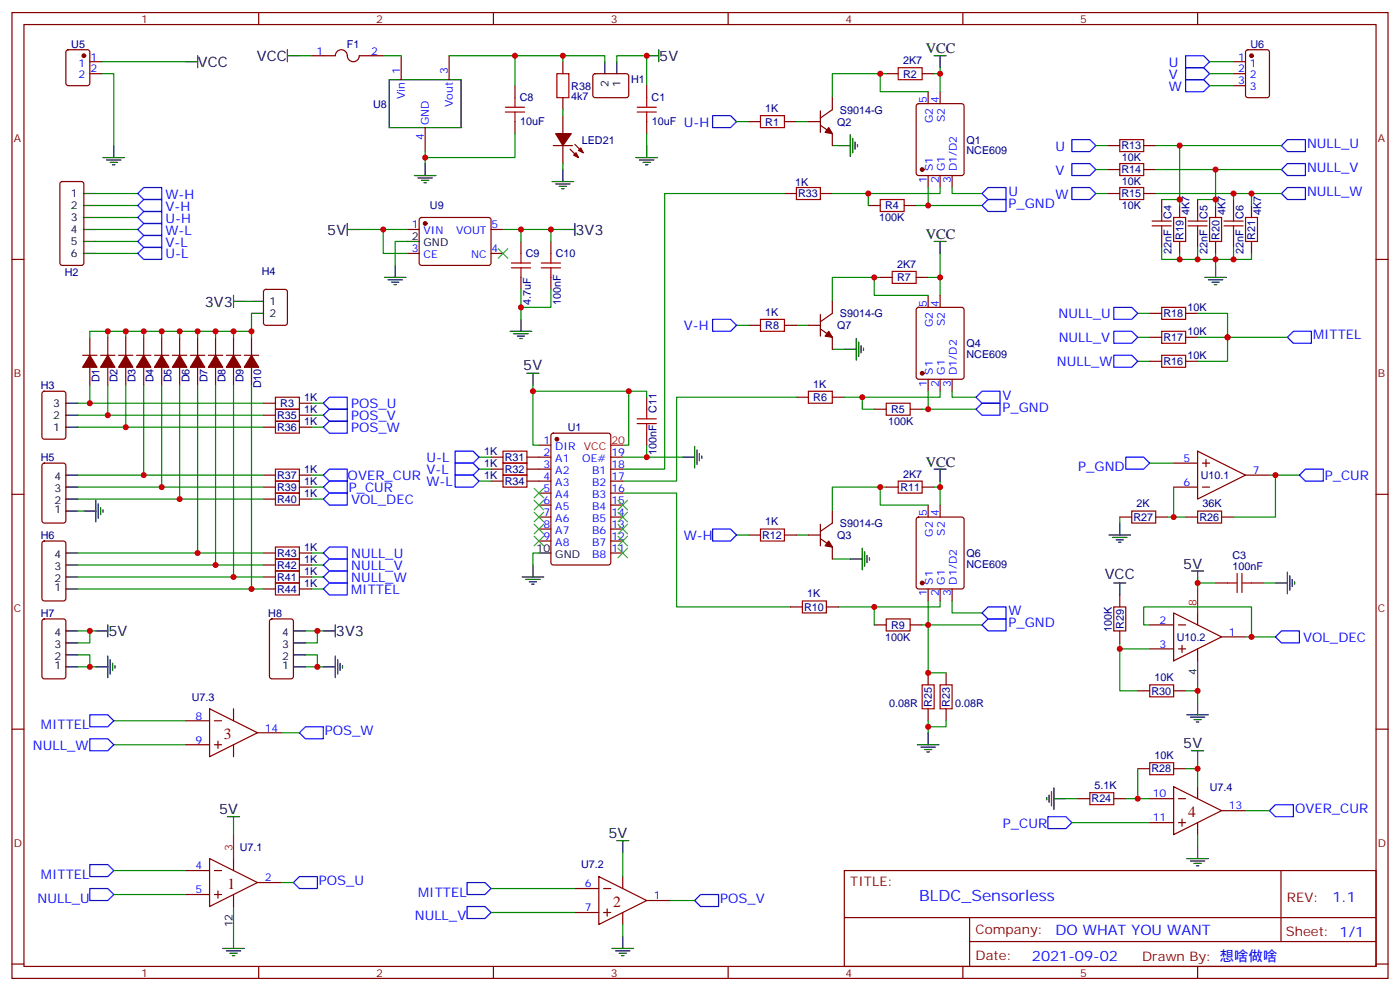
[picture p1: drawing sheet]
<svg xmlns="http://www.w3.org/2000/svg" width="412mm" height="292mm" viewBox="0 0 412 292" stroke-linecap="round" stroke-linejoin="round" font-family="sans-serif">
<g fill="none" stroke="#870000" stroke-width=".35">
<path d="M3.5 3.7h405.4v284.3h-405.4zM7.1 7.2h398.2v277.3h-398.2zM19.6 14.8l.5-.2h5.7l.6 .5 .1 9.4-.5 .7h-5.9l-.6-.4-.1-9.5zM26.5 18.2h3.5M76.2 3.7v3.5M91.7 16.4h7.1a1.82 1.82 0 0 1 2-1.7 1.82 1.82 0 0 1 1.6 2.2 1.76 1.76 0 0 0 1.9 1.3 1.76 1.76 0 0 0 1.5-1.8h7.1M118.2 16.4v7.1M132.3 16.4v7.1M145.3 3.7v3.5M165.8 18.2v3.5M214.5 3.7v3.5M283.6 3.7v3.5"/>
<path d="M352.8 3.7v3.5M363.4 18.2h3.5M367.1 14.8l.5-.2h5.6l.7 .5v12.9l-.4 .7-5.9 .1-.7-.5v-13zM26.5 21.7h3.5M125.2 37.6v7M151.7 25.2v3.6M151.7 35.8v3.5M165.8 28.8v3.5M165.8 34v5.3M174.9 21.9l.4-.2 9.5 .1 .4 .6-.1 5.9-.6 .5-9.4-.1-.5-.7v-5.6zM190.5 25.2v3.6M190.5 35.8v3.5"/>
<path d="M220.5 35.8h3.5M231.1 35.8h3.5M238.1 35.8h3.6M241.7 32.6v6.4M241.7 36.9l3.5 2.4v3.6M245.2 28.8v3.5l-3.5 2.4M261.1 21.7h3.5M270.1 30.7l.5-.2h12.7l.6 .4 .1 20.1-.5 .6-12.9 .1-.7-.5v-20zM271.6 21.7h3.6M273.4 27v3.5M276.9 27v3.5M363.4 21.7h3.5"/>
<path d="M363.4 25.2h3.5M17.9 53.7l.4-.3h5.7l.6 .5 .1 23.5-.5 .7h-5.9l-.6-.4-.1-23.5zM163 42.9h5.6M165.8 42.9v5.3M167.9 43.9l2.5 2.5M169.3 42.5l2.5 2.5M231.1 57h3.5M241.7 57h3.5M273.4 51.7v3.5M276.9 51.7v3.5M280.5 51.7v3.5M326.3 42.9h3.5"/>
<path d="M326.3 49.9h3.5M326.3 57h3.5M336.9 42.9h3.5M336.9 49.9h3.5M336.9 57h3.5M342.2 58.7v3.6M352.8 58.7v3.6M363.4 58.7v3.6M3.5 76.4h3.6M119.9 67.6h3.6M119.9 74.6h3.6M123.7 64.2l.5-.2 20 .1 .4 .6v13l-.7 .4h-20l-.4-.7v-12.7z"/>
<path d="M144.6 67.6h3.6M144.6 74.6h3.6M153.5 71.1v3.5M162.3 71.1v3.5M255.8 60.5h3.5M266.3 60.5h3.6M342.2 69.3v3.5M347.5 60.5v3.5M347.5 71.1v3.5M352.8 69.3v3.5M358.1 60.5v3.5M358.1 71.1v3.5"/>
<path d="M363.4 69.3v3.5M368.7 60.5v3.5M368.7 71.1v3.5M405.3 76.4h3.6M26.5 99.3v5.3M31.7 99.3v5.3M37 99.3v5.3M42.3 99.3v5.3M47.6 99.3v5.3M52.9 99.3v5.3M58.2 99.3v5.3M63.5 99.3v5.3"/>
<path d="M68.8 99.3v5.3M74.1 99.3v5.3M77.8 85.4l.5-.2h5.7l.6 .4 .1 9.5-.5 .6-5.9 .1-.6-.5-.1-9.4zM153.5 81.7v3.5M162.3 81.7v3.5M220.5 95.8h3.5M231.1 95.8h3.5M238.1 95.8h3.6M241.7 92.6v6.4M241.7 96.8l3.5 2.5v3.5M245.2 88.7v3.6l-3.5 2.4M259.3 81.7h3.5"/>
<path d="M269.9 81.7h3.5M270.1 90.7l.5-.2h12.7l.6 .4 .1 20-.5 .7-12.9 .1-.7-.5v-20zM273.4 87v3.5M276.9 87v3.5M338.7 99.3h3.5M338.7 92.3h3.5M349.2 99.3h3.6M349.2 92.3h3.6M12.6 115.4l.5-.2h5.6l.6 .4 .1 13-.5 .6-5.8 .1-.7-.5-.1-12.9zM24.3 104.6h4.3M26.5 108.1v5.3M29.6 104.6h4.3"/>
<path d="M31.7 108.1v5.3M34.9 104.6h4.3M37 108.1v5.3M40.2 104.6h4.2M42.3 108.1v5.3M45.5 104.6h4.2M47.6 108.1v5.3M50.8 104.6h4.2M52.9 108.1v5.3M56.1 104.6h4.2M58.2 108.1v5.3M61.4 104.6h4.2"/>
<path d="M63.5 108.1v5.3M66.7 104.6h4.2M68.8 108.1v5.3M72 104.6h4.2M74.1 108.1v5.3M77.6 118.7h3.5M88.2 118.7h3.5M190.5 116.9v3.6M234.6 116.9h3.5M245.2 116.9h3.5M273.4 111.7v3.5M276.9 111.7v3.5"/>
<path d="M280.5 111.7v3.5M338.7 106.4h3.5M349.2 106.4h3.6M12.6 136.6l.5-.3h5.6l.6 .5 .1 16.5-.5 .6-5.8 .1-.7-.5-.1-16.4zM77.6 139.9h3.5M77.6 122.2h3.5M77.6 125.8h3.5M88.2 139.9h3.5M88.2 122.2h3.5M88.2 125.8h3.5M144.6 134.6h3.6M144.6 138.1h3.6"/>
<path d="M155.2 134.6h7.1M155.2 138.1h7.1M158.7 131.1h3.6M162.5 127.7l.5-.2h16.2l.7 .5v37.6l-.4 .7h-16.5l-.7-.4v-37.7zM179.9 134.6h3.5M179.9 138.1h3.5M190.5 127.5v3.6M257.5 120.5h3.6M268.1 120.5h3.5M345.7 136.3h7.1M352.8 132.8l14.1 7.1-14.1 7zM354.2 136.3h2.1"/>
<path d="M355.2 135.3v2.1M366.9 139.9h7M3.5 145.5h3.6M12.6 159.5l.5-.2h5.6l.6 .4 .1 16.5-.5 .7h-5.8l-.7-.4-.1-16.5zM77.6 143.4h3.5M77.6 146.9h3.5M88.2 143.4h3.5M88.2 146.9h3.5M144.6 141.6h3.6M155.2 141.6h7.1M158.7 152.2h3.6M158.7 145.2h3.6"/>
<path d="M158.7 148.7h3.6M158.7 155.8h3.6M158.7 159.3h3.6M179.9 152.2h3.5M179.9 141.6h3.5M179.9 145.2h3.5M179.9 148.7h3.5M179.9 155.8h3.5M179.9 159.3h3.5M220.5 157.5h3.5M231.1 157.5h3.5M238.1 157.5h3.6"/>
<path d="M241.7 154.3v6.4M241.7 158.6l3.5 2.4v3.6M245.2 150.5v3.5l-3.5 2.5M261.1 143.4h3.5M270.1 152.4l.5-.2h12.7l.6 .5 .1 20-.5 .6-12.9 .1-.7-.5v-20zM271.6 143.4h3.6M273.4 148.7v3.5M276.9 148.7v3.5M329.8 152.2h3.6M340.4 152.2h3.6M345.7 143.4h7.1M349.2 152.2h3.6"/>
<path d="M354.2 143.4h2.1M359.8 152.2h3.6M405.3 145.5h3.6M77.6 169.9h3.5M77.6 166.3h3.5M77.6 162.8h3.5M77.6 173.4h3.5M88.2 169.9h3.5M88.2 166.3h3.5M88.2 162.8h3.5M88.2 173.4h3.5M179.9 162.8h3.5"/>
<path d="M232.8 178.7h3.6M243.4 178.7h3.5M273.4 173.4v3.5M276.9 173.4v3.5M280.5 173.4v3.5M329.8 175.2v3.5M358.1 171.6h3.5M368.7 171.6h3.5M12.6 182.4l.5-.2h5.6l.6 .4 .1 16.5-.5 .7h-5.8l-.7-.4-.1-16.5zM79.6 182.4l.5-.2h5.6l.7 .4v16.5l-.4 .7h-5.9l-.7-.4v-16.5zM257.5 184h3.6M268.1 184h3.5"/>
<path d="M273.4 198.1v3.5M278.7 198.1v3.5M329.8 185.7v3.6M338.7 184h7M338.7 191h7M345.7 180.4l14.1 7.1-14.1 7.1zM347.1 184h2.1M347.1 191h2.1M348.2 190v2.1M352.8 180.4v3.6M352.8 191v3.6M359.8 187.5h7.1"/>
<path d="M3.5 214.7h3.6M54.7 212.2h7M54.7 219.3h7M61.7 208.7l14.1 7-14.1 7.1zM63.1 212.2h2.2M63.1 219.3h2.2M64.2 218.2v2.1M68.8 208.7v3.5M68.8 219.3v3.5M75.8 215.7h7.1M273.4 208.7v3.5M278.7 208.7v3.5"/>
<path d="M335.1 203.4h3.6M345.7 203.4h3.5M405.3 214.7h3.6M317.5 235.1h3.5M328.1 235.1h3.5M335.1 226.3h3.6M338.7 235.1h7M345.7 231.6l14.1 7.1-14.1 7zM345.7 226.3h3.5M347.1 235.1h2.1M352.8 231.6v3.5M359.8 238.7h7.1"/>
<path d="M54.7 256.3h7M61.7 252.8l14.1 7-14.1 7.1zM63.1 256.3h2.2M68.8 252.8v3.5M75.8 259.8h7.1M176.4 258.1l14.1 7-14.1 7.1zM183.4 258.1v3.5M248.7 256.3h156.6v28.2h-156.6zM338.7 242.2h7M347.1 242.2h2.1M348.2 241.1v2.1M352.8 242.2v3.5"/>
<path d="M377.3 256.3v20.9M54.7 263.3h7M63.1 263.3h2.2M64.2 262.3v2.1M68.8 263.3v3.6M169.3 261.6h7.1M169.3 268.6h7.1M177.8 261.6h2.1M177.8 268.6h2.1M178.9 267.6v2.1M183.4 268.6v3.6M190.5 265.1h7.1"/>
<path d="M248.7 270.1h156.5M285.6 277.2h119.6M285.6 270.1v14.2M3.5 283.8h3.6M76.2 284.5v3.5M145.3 284.5v3.5M214.5 284.5v3.5M283.6 284.5v3.5M352.8 284.5v3.5M405.3 283.8h3.6"/>
</g>
<g fill="#870000" stroke="#870000" stroke-width=".35">
<path d="M244.1 97.5l1.1 1.8-2.1-.3z"/>
<path d="M244.1 37.6l1.1 1.7-2.1-.3z"/>
<path d="M244.1 159.3l1.1 1.7-2.1-.3z"/>
<path d="M26.5 104.6l2.1 3.5h-4.3z"/>
<path d="M31.7 104.6l2.2 3.5h-4.3z"/>
<path d="M37 104.6l2.2 3.5h-4.3z"/>
<path d="M42.3 104.6l2.1 3.5h-4.2z"/>
<path d="M169 45.7l.7-.7 .7 1.4z"/>
<path d="M170.4 44.3l.7-.7 .7 1.4z"/>
<path d="M163.7 39.3h4.6l-2.5 3.6z"/>
<path d="M47.6 104.6l2.1 3.5h-4.2z"/>
<path d="M52.9 104.6l2.1 3.5h-4.2z"/>
<path d="M58.2 104.6l2.1 3.5h-4.2z"/>
<path d="M63.5 104.6l2.1 3.5h-4.2z"/>
<path d="M68.8 104.6l2.1 3.5h-4.2z"/>
<path d="M74.1 104.6l2.1 3.5h-4.2z"/>
<circle cx="271.6" cy="49.9" r=".53"/>
<circle cx="24.7" cy="16.4" r=".53"/>
<circle cx="368.7" cy="16.4" r=".53"/>
<circle cx="271.6" cy="109.9" r=".53"/>
<circle cx="271.6" cy="171.6" r=".53"/>
<circle cx="125.2" cy="65.8" r=".53"/>
<circle cx="164" cy="129.3" r=".53"/>
</g>
<g fill="none" stroke="#a10000" stroke-width=".35">
<path d="M264.6 19.9h7v3.6h-7zM148.9 31.6h5.6M148.9 33h5.6M151.7 28.8v2.8M151.7 33v2.8M164 21.7h3.6v7.1h-3.6zM187.7 31.6h5.6M187.7 33h5.6M190.5 28.8v2.8M190.5 33v2.8M224 34h7.1v3.6h-7.1zM234.6 55.2h7.1v3.5h-7.1z"/>
<path d="M259.3 58.7h7v3.6h-7zM329.8 41.1h7.1v3.5h-7.1zM329.8 48.2h7.1v3.5h-7.1zM329.8 55.2h7.1v3.5h-7.1zM150.6 77.4h5.7M150.6 78.8h5.7M153.5 74.6v2.8M153.5 78.8v2.9M159.5 77.4h5.6M159.5 78.8h5.6M162.3 74.6v2.8M162.3 78.8v2.9"/>
<path d="M262.8 79.9h7.1v3.5h-7.1zM339.4 65.1h5.6M339.4 66.5h5.6M342.2 62.3v2.8M342.2 66.5v2.8M345.7 64h3.5v7.1h-3.5zM350 65.1h5.6M350 66.5h5.6M352.8 62.3v2.8M352.8 66.5v2.8M356.3 64h3.5v7.1h-3.5zM360.5 65.1h5.7"/>
<path d="M360.5 66.5h5.7M363.4 62.3v2.8M363.4 66.5v2.8M366.9 64h3.5v7.1h-3.5zM224 94h7.1v3.5h-7.1zM342.2 97.5h7v3.6h-7zM342.2 90.5h7v3.5h-7zM81.1 116.9h7.1v3.6h-7.1zM238.1 115.2h7.1v3.5h-7.1zM261.1 118.7h7v3.5h-7zM342.2 104.6h7v3.5h-7zM81.1 120.5h7.1v3.5h-7.1z"/>
<path d="M81.1 124h7.1v3.5h-7.1zM81.1 138.1h7.1v3.5h-7.1zM148.2 132.8h7v3.5h-7zM148.2 136.3h7v3.6h-7zM148.2 139.9h7v3.5h-7zM187.7 123.3h5.6M187.7 124.7h5.6M190.5 120.5v2.8M190.5 124.7v2.8M81.1 141.6h7.1v3.6h-7.1zM81.1 145.2h7.1v3.5h-7.1zM224 155.8h7.1v3.5h-7.1z"/>
<path d="M264.6 141.6h7v3.6h-7zM333.4 150.5h7v3.5h-7zM352.8 150.5h7v3.5h-7zM81.1 168.1h7.1v3.5h-7.1zM81.1 164.6h7.1v3.5h-7.1zM81.1 161h7.1v3.6h-7.1zM81.1 171.6h7.1v3.6h-7.1zM236.4 176.9h7v3.5h-7zM328.1 178.7h3.5v7h-3.5zM361.6 171.6h2.8M364.4 168.8v5.6M365.8 168.8v5.6"/>
<path d="M365.8 171.6h2.9M261.1 182.2h7v3.5h-7zM271.6 201.6h3.6v7.1h-3.6zM276.9 201.6h3.6v7.1h-3.6zM338.7 201.6h7v3.5h-7zM321 233.4h7.1v3.5h-7.1zM338.7 224.5h7v3.6h-7z"/>
</g>
<g fill="none" stroke="#000" stroke-width=".35">
<path d="M54.7 18.2h3.5M58.2 16.4v3.5M84.7 16.4h3.5M84.7 14.6v3.6M178.2 18.2v3.5M181.7 18.2v3.5M190.5 16.4h3.5M194 14.6v3.6M275.2 16.4h3.5M276.9 16.4v3.5M114.7 23.5h21.1v14.1h-21.1zM250.5 39.7v6.3"/>
<path d="M24.7 57h3.5M30.3 46.4h6.4M31.4 47.1h4.2M32.5 47.8h2.1M33.2 48.5h.7M33.5 42.9v3.5M122.1 51.7h6.3M123.1 52.4h4.3M124.2 53.1h2.1M124.9 53.8h.7M125.2 48.2v3.5M162.6 53.4h6.4"/>
<path d="M163.7 54.2h4.2M164.7 54.9h2.2M165.5 55.6h.7M165.8 49.9v3.5M187.3 46.4h6.4M188.4 47.1h4.2M189.4 47.8h2.2M190.1 48.5h.8M190.5 42.9v3.5M246.9 42.9h3.6M251.2 40.7v4.3M251.9 41.8v2.1"/>
<path d="M252.6 42.5v.7M24.7 71.1h3.5M24.7 67.6h3.5M24.7 60.5h3.5M24.7 64h3.5M24.7 74.6h3.5M102.3 67.6h3.5M102.3 65.8v3.5M116.4 78.1v3.6M119.9 71.1h3.6M165.8 67.6h3.5M169.3 65.8v3.5"/>
<path d="M275.2 71.1h3.5M276.9 71.1v3.5M358.1 78.1v3.6M68.8 87v3.5M68.8 88.7h3.5M74.1 88.7h3.5M74.1 92.3h3.5M113.2 81.7h6.4M114.3 82.4h4.2M115.4 83.1h2.1M116.1 83.8h.7M150.3 97.5h6.3"/>
<path d="M151.3 98.2h4.3M152.4 99h2.1M153.1 99.7h.7M153.5 94v3.5M252.2 99.7v6.3M354.9 81.7h6.3M356 82.4h4.2M357 83.1h2.1M357.7 83.8h.7M19.4 118.7h3.5M155.2 109.9h3.5M157 109.9v3.5"/>
<path d="M248.7 102.8h3.5M252.9 100.7v4.3M253.6 101.8v2.1M254.4 102.5v.7M19.4 125.8h3.5M19.4 122.2h3.5M19.4 139.9h3.5M201.1 134.6h3.5M204.6 131.4v6.4M205.3 132.5v4.2M206 133.5v2.1M206.7 134.2v.7"/>
<path d="M275.2 138.1h3.5M276.9 138.1v3.5M19.4 150.5h3.5M19.4 146.9h3.5M19.4 143.4h3.5M24.7 150.5h3.5M28.2 147.3v6.3M28.9 148.3v4.3M29.6 149.4v2.1M30.3 150.1v.7M326.7 157.5h6.3M327.7 158.2h4.3"/>
<path d="M328.8 158.9h2.1M329.5 159.6h.7M329.8 154v3.5M19.4 173.4h3.5M19.4 169.9h3.5M19.4 166.3h3.5M19.4 162.8h3.5M153.8 169.9h6.4M154.9 170.6h4.2M155.9 171.3h2.1M156.6 172h.7M157 166.3v3.6"/>
<path d="M158.7 162.8h3.6M250.5 164.6h3.5M254 161.4v6.3M254.7 162.5v4.2M255.4 163.5v2.1M256.1 164.2v.7M328.1 171.6h3.5M329.8 171.6v3.6M351 168.1h3.5M352.8 168.1v3.5M375.7 171.6h3.5M379.2 168.5v6.3"/>
<path d="M379.9 169.5v4.2M380.6 170.6v2.1M381.4 171.3v.7M19.4 196.3h3.5M19.4 192.8h3.5M19.4 189.3h3.5M19.4 185.7h3.5M28.2 196.3h3.5M28.2 185.7h3.5M31.7 184v3.5M31.7 193.1v6.4M32.5 194.2v4.2"/>
<path d="M33.2 195.3v2.1M33.9 196v.7M86.4 196.3h3.6M86.4 192.8h3.6M86.4 189.3h3.6M86.4 185.7h3.6M95.2 196.3h3.6M95.2 185.7h3.6M98.8 184v3.5M98.8 193.1v6.4M99.5 194.2v4.2M100.2 195.3v2.1"/>
<path d="M100.9 196v.7M352.8 194.6v7M270.2 219.3h6.4M271.3 220h4.2M273.4 215.7v3.6M349.6 210.4h6.4M350.7 211.1h4.2M351.7 211.8h2.1M352.4 212.5h.7M352.8 206.9v3.5M272.3 220.7h2.2M273 221.4h.8"/>
<path d="M308.3 234.8v.7M309 234.1v2.1M309.7 233v4.2M310.4 235.1h3.6M310.4 232v6.3M351 221h3.5M352.8 221v3.5M67 240.4h3.6M68.8 240.4v3.5M181.7 247.5h3.5M183.4 247.5v3.5M349.6 252.8h6.4"/>
<path d="M350.7 253.5h4.2M351.7 254.2h2.1M352.4 254.9h.7M352.8 249.2v3.6M65.6 279.2h6.4M66.7 279.9h4.2M68.8 266.9v7M68.8 275.7v3.5M180.3 279.2h6.3M181.3 279.9h4.3M183.4 275.7v3.5M67.7 280.6h2.1"/>
<path d="M68.4 281.3h.7M182.4 280.6h2.1M183.1 281.3h.7"/>
</g>
<g fill="none" stroke="#008700" stroke-width=".35">
<path d="M30 18.2h24.7M88.2 16.4h3.5M112.9 16.4h5.3M132.3 16.4h45.9v1.8M151.7 16.4v8.8M165.8 16.4v1.8M181.7 18.2v-1.8h8.8v8.8M276.9 19.9v7.1M356.3 18.2h7.1M30 21.7h3.5v21.2M151.7 39.3v7.1h-26.5M165.8 32.3v1.7"/>
<path d="M190.5 39.3v3.6M217 35.8h3.5M234.6 35.8h3.5M259.3 21.7v5.3h14.1M261.1 21.7h-15.9v7.1M275.2 21.7h1.7M356.3 21.7h7.1M356.3 25.2h7.1M28.2 57h12.4M125.2 44.6v3.6M165.8 48.2v1.7M231.1 57h-35.3v81.1h-12.4"/>
<path d="M245.2 42.9h1.7M245.2 57h10.6M273.4 55.2v5.3h15.9M276.9 55.2v1.8h-21.1v3.5M280.5 55.2v1.8h8.8M322.8 42.9h3.5M322.8 49.9h3.5M322.8 57h3.5M340.4 42.9h37.1M340.4 49.9h37.1M340.4 57h37.1M342.2 58.7h5.3"/>
<path d="M347.5 42.9v17.6M352.8 58.7h5.3M358.1 49.9v10.6M363.4 57v1.7M368.7 57v3.5M28.2 74.6h12.4M28.2 71.1h12.4M28.2 67.6h12.4M28.2 64h12.4M28.2 60.5h12.4M105.8 67.6h14.1M112.9 67.6v7h7"/>
<path d="M119.9 71.1h-3.5v7M148.2 67.6h17.6M153.5 67.6v3.5M162.3 67.6v3.5M269.9 60.5h3.5M276.9 74.6v12.4M342.2 72.8v3.6h5.3M347.5 74.6v1.8h10.6v1.7M352.8 72.8v3.6M358.1 74.6v1.8h10.6v-1.8M363.4 72.8v3.6M26.5 99.3v-1.8h5.2v1.8"/>
<path d="M31.7 97.5h5.3v1.8M37 97.5h5.3v1.8M42.3 97.5h5.3v1.8M47.6 97.5h5.3v1.8M52.9 97.5h21.2v1.8M58.2 97.5v1.8M63.5 97.5v1.8M68.8 97.5v1.8M72.3 88.7h1.8M74.1 92.3v5.2M153.5 85.2v8.8M162.3 85.2v5.3h-8.8"/>
<path d="M217 95.8h3.5M234.6 95.8h3.5M257.5 81.7v5.3h15.9M259.3 81.7h-14.1v7M273.4 81.7h3.5M335.1 99.3h3.6M335.1 92.3h3.6M352.8 92.3h8.8v14.1h-8.8M352.8 99.3h26.4M22.9 118.7h54.7M26.5 113.4v5.3M31.7 113.4v8.8"/>
<path d="M37 113.4v12.4M42.3 113.4v26.5M47.6 113.4v30M52.9 113.4v33.5M58.2 113.4v49.4M63.5 113.4v52.9M68.8 113.4v56.5M74.1 113.4v60M91.7 118.7h3.5M157 113.4v17.7h1.7M157 115.2h28.2v15.9h-1.8M185.2 115.2h5.3v1.7"/>
<path d="M234.6 116.9h-35.3v24.7h-15.9M245.2 102.8h3.5M254 116.9v3.6h3.5M273.4 115.2v5.3h14.1M276.9 115.2v1.7h-28.2M280.5 115.2v1.7h7M335.1 106.4h3.6M22.9 139.9h54.7M22.9 122.2h54.7M22.9 125.8h54.7M91.7 139.9h3.5M91.7 122.2h3.5"/>
<path d="M91.7 125.8h3.5M141.1 134.6h3.5M141.1 138.1h3.5M190.5 131.1v3.5h-7.1M190.5 134.6h10.6M271.6 120.5h1.8M338.7 136.3h7M373.9 139.9h1.8v12.3h-12.3M375.7 139.9h7.1M22.9 143.4h54.7M22.9 146.9h54.7M22.9 150.5h1.8"/>
<path d="M91.7 143.4h3.5M91.7 146.9h3.5M141.1 141.6h3.5M183.4 145.2h15.9v33.5h33.5M217 157.5h3.5M234.6 157.5h3.5M259.3 143.4v5.3h14.1M261.1 143.4h-15.9v7.1M275.2 143.4h1.7M276.9 141.6v7.1M329.8 152.2v1.8M344 152.2h1.7"/>
<path d="M345.7 143.4v8.8h3.5M22.9 169.9h54.7M22.9 166.3h54.7M22.9 162.8h54.7M22.9 173.4h54.7M91.7 169.9h3.5M91.7 166.3h3.5M91.7 162.8h3.5M91.7 173.4h3.5M158.7 162.8h-1.7v3.5M245.2 164.6h5.3M246.9 178.7h10.6v5.3"/>
<path d="M273.4 176.9v21.2h5.3M276.9 176.9v1.8h-19.4M280.5 176.9v3.5h8.8M352.8 169.9v3.5M352.8 171.6h5.3M372.2 171.6h3.5M22.9 192.8h3.6v3.5M22.9 185.7h5.3M22.9 196.3h5.3M26.5 185.7v3.6h-3.6M90 192.8h3.5v3.5M90 185.7h5.2"/>
<path d="M90 196.3h5.2M93.5 185.7v3.6h-3.5M271.6 184h17.7M329.8 191v12.4h5.3M329.8 189.3v1.7h8.9M338.7 184h-1.8v-5.3h31.8v8.8h-1.8M368.7 187.5h7M33.5 212.2h21.2M33.5 219.3h21.2M82.9 215.7h5.3M273.4 212.2v3.5M278.7 212.2v1.8h-5.3"/>
<path d="M349.2 203.4h3.6M352.8 201.6v5.3M314 235.1h3.5M331.6 235.1h3.5M335.1 226.3v8.8h3.6M349.2 226.3h3.6M352.8 224.5v7.1M366.9 238.7h7M33.5 256.3h21.2M68.8 243.9v1.8M82.9 259.8h3.5M183.4 251v7.1"/>
<path d="M315.7 242.2h23M352.8 245.7v3.5M33.5 263.3h21.2M68.8 273.9v1.8M144.6 268.6h24.7M144.6 261.6h24.7M183.4 272.2v3.5M197.6 265.1h7"/>
</g>
<g fill="none" stroke="#00f" stroke-width=".35">
<path d="M349.2 19.9h5.3l1.8 1.8-1.8 1.8h-5.3zM349.2 16.4h5.3l1.8 1.8-1.8 1.7h-5.3zM209.9 34h5.3l1.8 1.8-1.8 1.8h-5.3zM349.2 23.5h5.3l1.8 1.7-1.8 1.8h-5.3zM40.6 57l1.7-1.8h5.3v3.5h-5.3zM289.3 57l1.7-1.8h5.3v3.5h-5.3zM291 58.7h5.3v3.6h-5.3l-1.7-1.8zM315.7 41.1h5.3l1.8 1.8-1.8 1.7h-5.3zM315.7 48.2h5.3l1.8 1.7-1.8 1.8h-5.3zM315.7 55.2h5.3l1.8 1.8-1.8 1.7h-5.3zM377.5 42.9l1.7-1.8h5.3v3.5h-5.3zM377.5 49.9l1.7-1.7h5.3v3.5h-5.3z"/>
<path d="M377.5 57l1.7-1.8h5.3v3.5h-5.3zM40.6 64l1.7-1.7h5.3v3.5h-5.3zM40.6 60.5l1.7-1.8h5.3v3.6h-5.3zM40.6 67.6l1.7-1.8h5.3v3.5h-5.3zM40.6 74.6l1.7-1.8h5.3v3.6h-5.3zM42.3 69.3h5.3v3.5h-5.3l-1.7-1.7zM209.9 94h5.3l1.8 1.8-1.8 1.7h-5.3zM328.1 97.5h5.3l1.7 1.8-1.7 1.8h-5.3zM328.1 90.5h5.3l1.7 1.8-1.7 1.7h-5.3zM379.2 99.3l1.8-1.8h5.3v3.6h-5.3zM95.2 118.7l1.8-1.8h5.3v3.6h-5.3zM287.5 116.9l1.8-1.7h5.3v3.5h-5.3z"/>
<path d="M328.1 104.6h5.3l1.7 1.8-1.7 1.7h-5.3zM95.2 125.8l1.8-1.8h5.3v3.5h-5.3zM95.2 139.9l1.8-1.8h5.3v3.5h-5.3zM97 120.5h5.3v3.5h-5.3l-1.8-1.8zM134.1 136.3h5.2l1.8 1.8-1.8 1.8h-5.2zM134.1 132.8h5.2l1.8 1.8-1.8 1.7h-5.2zM134.1 139.9h5.2l1.8 1.7-1.8 1.8h-5.2zM287.5 120.5l1.8-1.8h5.3v3.5h-5.3zM331.6 134.6h5.3l1.8 1.7-1.8 1.8h-5.3zM382.8 139.9l1.7-1.8h5.3v3.5h-5.3zM95.2 143.4l1.8-1.8h5.3v3.6h-5.3zM95.2 146.9l1.8-1.7h5.3v3.5h-5.3z"/>
<path d="M209.9 155.8h5.3l1.8 1.7-1.8 1.8h-5.3zM95.2 166.3l1.8-1.7h5.3v3.5h-5.3zM95.2 162.8l1.8-1.8h5.3v3.6h-5.3zM95.2 173.4l1.8-1.8h5.3v3.6h-5.3zM97 168.1h5.3v3.5h-5.3l-1.8-1.7zM291 178.7h5.3v3.5h-5.3l-1.7-1.8zM289.3 184l1.7-1.8h5.3v3.5h-5.3zM375.7 187.5l1.8-1.8h5.3v3.6h-5.3zM26.5 210.4h5.2l1.8 1.8-1.8 1.8h-5.2zM26.5 217.5h5.2l1.8 1.8-1.8 1.7h-5.2zM88.2 215.7l1.8-1.7h5.2v3.5h-5.2zM373.9 238.7l1.8-1.8h5.3v3.5h-5.3z"/>
<path d="M26.5 254.5h5.2l1.8 1.8-1.8 1.8h-5.2zM86.4 259.8l1.8-1.7h5.3v3.5h-5.3zM137.6 259.8h5.3l1.7 1.8-1.7 1.7h-5.3zM308.7 240.4h5.3l1.7 1.8-1.7 1.7h-5.3zM26.5 261.6h5.2l1.8 1.7-1.8 1.8h-5.2zM137.6 266.9h5.3l1.7 1.7-1.7 1.8h-5.3zM206.4 263.3h5.3v3.6h-5.3l-1.8-1.8z"/>
</g>
<path d="M179.9 131.1h3.5M352.8 173.4v7M68.8 245.7v7.1" fill="none" stroke="#f00" stroke-width=".35"/>
<g fill="none" stroke="#3c3" stroke-width=".35">
<path d="M146.8 73.2l2.8 2.8M149.6 73.2l-2.8 2.8M157.3 143.8l2.9 2.8M157.3 147.3l2.9 2.8M157.3 150.8l2.9 2.8M157.3 154.3l2.9 2.9M157.3 157.9l2.9 2.8M160.2 143.8l-2.9 2.8M160.2 147.3l-2.9 2.8M160.2 150.8l-2.9 2.8M160.2 154.3l-2.9 2.9M160.2 157.9l-2.9 2.8"/>
<path d="M182 147.3l2.9 2.8M182 150.8l2.9 2.8M182 154.3l2.9 2.9M182 157.9l2.9 2.8M184.9 147.3l-2.9 2.8M184.9 150.8l-2.9 2.8M184.9 154.3l-2.9 2.9M184.9 157.9l-2.9 2.8M182 161.4l2.9 2.8M184.9 161.4l-2.9 2.8"/>
</g>
<g fill="#c00">
<circle cx="358.1" cy="76.4" r=".88"/>
<circle cx="361.6" cy="99.3" r=".88"/>
<circle cx="347.5" cy="42.9" r=".88"/>
<circle cx="358.1" cy="49.9" r=".88"/>
<circle cx="368.7" cy="57" r=".88"/>
<circle cx="375.7" cy="139.9" r=".88"/>
<circle cx="352.8" cy="226.3" r=".88"/>
<circle cx="335.1" cy="235.1" r=".88"/>
<circle cx="352.8" cy="203.4" r=".88"/>
<circle cx="368.7" cy="187.5" r=".88"/>
<circle cx="31.8" cy="97.5" r=".88"/>
<circle cx="37" cy="97.5" r=".88"/>
<circle cx="31.8" cy="122.2" r=".88"/>
<circle cx="37" cy="125.8" r=".88"/>
<circle cx="42.3" cy="139.9" r=".88"/>
<circle cx="352.8" cy="171.6" r=".88"/>
<circle cx="42.3" cy="97.5" r=".88"/>
<circle cx="112.9" cy="67.6" r=".88"/>
<circle cx="125.2" cy="46.4" r=".88"/>
<circle cx="153.5" cy="67.6" r=".88"/>
<circle cx="162.3" cy="67.6" r=".88"/>
<circle cx="153.5" cy="90.5" r=".88"/>
<circle cx="345.7" cy="152.2" r=".88"/>
<circle cx="47.6" cy="97.5" r=".88"/>
<circle cx="47.6" cy="143.4" r=".88"/>
<circle cx="52.9" cy="146.9" r=".88"/>
<circle cx="329.8" cy="191" r=".88"/>
<circle cx="26.5" cy="185.7" r=".88"/>
<circle cx="26.5" cy="196.3" r=".88"/>
<circle cx="93.5" cy="196.3" r=".88"/>
<circle cx="93.5" cy="185.7" r=".88"/>
<circle cx="26.5" cy="118.7" r=".88"/>
<circle cx="52.9" cy="97.5" r=".88"/>
<circle cx="68.8" cy="97.5" r=".88"/>
<circle cx="63.5" cy="97.5" r=".88"/>
<circle cx="58.2" cy="97.5" r=".88"/>
<circle cx="74.1" cy="97.5" r=".88"/>
<circle cx="74.1" cy="173.4" r=".88"/>
<circle cx="68.8" cy="169.9" r=".88"/>
<circle cx="63.5" cy="166.3" r=".88"/>
<circle cx="58.2" cy="162.8" r=".88"/>
<circle cx="276.9" cy="81.7" r=".88"/>
<circle cx="257.5" cy="81.7" r=".88"/>
<circle cx="276.9" cy="21.7" r=".88"/>
<circle cx="259.3" cy="21.7" r=".88"/>
<circle cx="273.4" cy="60.5" r=".88"/>
<circle cx="273.4" cy="120.5" r=".88"/>
<circle cx="276.9" cy="143.4" r=".88"/>
<circle cx="259.3" cy="143.4" r=".88"/>
<circle cx="273.4" cy="198.1" r=".88"/>
<circle cx="273.4" cy="214" r=".88"/>
<circle cx="273.4" cy="184" r=".88"/>
<circle cx="157" cy="115.2" r=".88"/>
<circle cx="254" cy="116.9" r=".88"/>
<circle cx="257.5" cy="178.7" r=".88"/>
<circle cx="255.8" cy="57" r=".88"/>
<circle cx="185.2" cy="115.2" r=".88"/>
<circle cx="190.5" cy="134.6" r=".88"/>
<circle cx="151.7" cy="16.4" r=".88"/>
<circle cx="165.8" cy="16.4" r=".88"/>
<circle cx="363.4" cy="57" r=".88"/>
<circle cx="358.1" cy="58.7" r=".88"/>
<circle cx="352.8" cy="76.4" r=".88"/>
<circle cx="363.4" cy="76.4" r=".88"/>
<circle cx="347.5" cy="76.4" r=".88"/>
<circle cx="347.5" cy="58.7" r=".88"/>
<circle cx="190.5" cy="16.4" r=".88"/>
</g>
<g font-size="4.6" fill="#800">
<text x="66" y="217.5">3</text>
<text x="350" y="240.4">4</text>
<text x="67" y="261.6">1</text>
<text x="180.6" y="266.9">2</text>
</g>
<text font-size="4.6" fill="#00f" x="270.8" y="265.3">BLDC_Sensorless</text>
<g font-size="4.2">
<text x="272.7" y="15.7">VCC</text>
<text x="58.3" y="19.6">VCC</text>
<text x="75.7" y="18.1">VCC</text>
<text x="194.2" y="18.1">5V</text>
<text x="96.4" y="69.2">5V</text>
<text x="169.5" y="69.2">3V3</text>
<text x="272.7" y="70.4">VCC</text>
<text x="60.3" y="90.4">3V3</text>
<text x="154.1" y="108.8">5V</text>
<text x="272.7" y="137.4">VCC</text>
<text x="348.5" y="167.4">5V</text>
<text x="325.4" y="170.5">VCC</text>
<text x="31.9" y="187.4">5V</text>
<text x="99" y="187.4">3V3</text>
<text x="348.5" y="220.3">5V</text>
<text x="64.6" y="239.7">5V</text>
<text x="179.2" y="246.8">5V</text>
</g>
<g font-size="4.2" fill="#00f">
<text x="392.5" y="265.6">1.1</text>
<text x="310.9" y="275.1">DO WHAT YOU WANT</text>
<text x="304" y="282.9">2021-09-02</text>
</g>
<g font-size="3.9" fill="#00f">
<text x="344.3" y="23.2">V</text>
<text x="344.3" y="19.7">U</text>
<text x="344.3" y="26.7">W</text>
<text x="201.5" y="37.3">U-H</text>
<text x="310.9" y="44.4">U</text>
<text x="385" y="43.5">NULL_U</text>
<text x="310.9" y="51.4">V</text>
<text x="385" y="50.6">NULL_V</text>
<text x="48.8" y="58.5">W-H</text>
<text x="297" y="57.7">U</text>
<text x="310.9" y="58.5">W</text>
<text x="385" y="57.6">NULL_W</text>
<text x="48.8" y="65.5">U-H</text>
<text x="48.8" y="62">V-H</text>
<text x="297" y="61.2">P_GND</text>
<text x="48.8" y="69">W-L</text>
<text x="48.8" y="72.6">V-L</text>
<text x="48.8" y="76.1">U-L</text>
<text x="311.8" y="93.8">NULL_U</text>
<text x="201.5" y="97.3">V-H</text>
<text x="311.9" y="100.8">NULL_V</text>
<text x="386.8" y="99.9">MITTEL</text>
<text x="311.3" y="107.9">NULL_W</text>
<text x="295.3" y="117.6">V</text>
<text x="103.5" y="120.2">POS_U</text>
<text x="103.5" y="123.7">POS_V</text>
<text x="295.3" y="121.2">P_GND</text>
<text x="103.5" y="127.3">POS_W</text>
<text x="125.6" y="136.1">U-L</text>
<text x="102.4" y="141.4">OVER_CUR</text>
<text x="125.6" y="139.6">V-L</text>
<text x="125.6" y="143.2">W-L</text>
<text x="317.6" y="138.6">P_GND</text>
<text x="390.2" y="141.4">P_CUR</text>
<text x="102.7" y="144.9">P_CUR</text>
<text x="103.5" y="148.4">VOL_DEC</text>
<text x="201.5" y="159">W-H</text>
<text x="103.5" y="167.8">NULL_V</text>
<text x="103.5" y="164.3">NULL_U</text>
<text x="103.5" y="171.3">NULL_W</text>
<text x="103.5" y="174.9">MITTEL</text>
<text x="297" y="181.1">W</text>
<text x="297" y="184.7">P_GND</text>
<text x="383.9" y="189">VOL_DEC</text>
<text x="12.1" y="214.6">MITTEL</text>
<text x="9.7" y="220.7">NULL_W</text>
<text x="95.7" y="216.4">POS_W</text>
<text x="381.5" y="239.3">OVER_CUR</text>
<text x="295.4" y="243.7">P_CUR</text>
<text x="12.1" y="258.7">MITTEL</text>
<text x="94" y="260.4">POS_U</text>
<text x="123.2" y="264">MITTEL</text>
<text x="11.1" y="265.7">NULL_U</text>
<text x="212.1" y="265.7">POS_V</text>
<text x="122.2" y="271">NULL_V</text>
</g>
<g font-size="3.9" fill="#800">
<text x="250.5" y="260.9">TITLE:</text>
<text x="379.1" y="265.6">REV:</text>
<text x="287.4" y="275.1">Company:</text>
<text x="378.7" y="275.7">Sheet: 1/1</text>
<text x="287.4" y="282.8">Date:</text>
<text x="336.4" y="282.8">Drawn By: 想啥做啥</text>
</g>
<g font-size="3.2" fill="#800">
<text x="41.6" y="6.7">1</text>
<text x="110.8" y="6.7">2</text>
<text x="179.9" y="6.7">3</text>
<text x="249.1" y="6.7">4</text>
<text x="318.2" y="6.7">5</text>
<text x="4.1" y="41.8">A</text>
<text x="405.9" y="41.8">A</text>
<text x="4.1" y="110.9">B</text>
<text x="405.9" y="110.9">B</text>
<text x="4.1" y="180.1">C</text>
<text x="405.9" y="180.1">C</text>
<text x="4.1" y="249.2">D</text>
<text x="405.9" y="249.2">D</text>
<text x="41.6" y="287.5">1</text>
<text x="110.8" y="287.5">2</text>
<text x="179.9" y="287.5">3</text>
<text x="249.1" y="287.5">4</text>
<text x="318.2" y="287.5">5</text>
</g>
<g font-size="3.2" fill="#000080">
<text x="21" y="14.2">U5</text>
<text x="102.2" y="14">F1</text>
<text x="368.3" y="14">U6</text>
<text x="266" y="18.9">2K7</text>
<text x="266" y="22.8">R2</text>
<text x="153.1" y="29.9">C8</text>
<text x="168.3" y="29.6">4k7</text>
<text x="168.3" y="26.4">R38</text>
<text x="185.9" y="24.4">H1</text>
<text x="191.9" y="29.9">C1</text>
<text x="109.9" y="31.7">U8</text>
<text x="225.4" y="33">1K</text>
<text x="247.4" y="33.4">S9014-G</text>
<text x="153.2" y="36.9">10uF</text>
<text x="192" y="36.9">10uF</text>
<text x="225.4" y="36.9">R1</text>
<text x="246.6" y="37">Q2</text>
<text x="171.4" y="42.3">LED21</text>
<text x="284.7" y="45.4">NCE609</text>
<text x="284.7" y="42.3">Q1</text>
<text x="330.4" y="44">R13</text>
<text x="330.4" y="47.5">10K</text>
<text x="330.4" y="51">R14</text>
<text x="234.2" y="54.6">1K</text>
<text x="235.1" y="58.1">R33</text>
<text x="330.4" y="58.1">R15</text>
<text x="330.4" y="54.6">10K</text>
<text x="126.7" y="61.6">U9</text>
<text x="259" y="65.2">100K</text>
<text x="260.7" y="61.6">R4</text>
<text x="330.4" y="61.6">10K</text>
<text x="345.1" y="64.4" transform="rotate(-90 345.1 64.4)">C4</text>
<text x="350.4" y="63.4" transform="rotate(-90 350.4 63.4)">4K7</text>
<text x="355.7" y="64.4" transform="rotate(-90 355.7 64.4)">C5</text>
<text x="361" y="63.4" transform="rotate(-90 361 63.4)">4K7</text>
<text x="366.3" y="64.4" transform="rotate(-90 366.3 64.4)">C6</text>
<text x="371.5" y="63.4" transform="rotate(-90 371.5 63.4)">4K7</text>
<text x="348.6" y="70.6" transform="rotate(-90 348.6 70.6)">R19</text>
<text x="359.2" y="70.6" transform="rotate(-90 359.2 70.6)">R20</text>
<text x="369.8" y="70.6" transform="rotate(-90 369.8 70.6)">R21</text>
<text x="154.9" y="75.7">C9</text>
<text x="163.7" y="75.7">C10</text>
<text x="345.1" y="74.8" transform="rotate(-90 345.1 74.8)">22nF</text>
<text x="355.7" y="74.8" transform="rotate(-90 355.7 74.8)">22nF</text>
<text x="366.3" y="74.8" transform="rotate(-90 366.3 74.8)">22nF</text>
<text x="19.1" y="81.2">H2</text>
<text x="77.1" y="80.9">H4</text>
<text x="264.2" y="78.8">2K7</text>
<text x="264.2" y="82.8">R7</text>
<text x="156.4" y="89.9" transform="rotate(-90 156.4 89.9)">4.7uF</text>
<text x="165.2" y="89.9" transform="rotate(-90 165.2 89.9)">100nF</text>
<text x="225.4" y="93">1K</text>
<text x="247.4" y="93.4">S9014-G</text>
<text x="342.7" y="93.4">R18</text>
<text x="349.8" y="91.6">10K</text>
<text x="225.4" y="97">R8</text>
<text x="246.6" y="96.9">Q7</text>
<text x="342.7" y="100.4">R17</text>
<text x="349.8" y="98.7">10K</text>
<text x="284.7" y="105.4">NCE609</text>
<text x="284.7" y="102.2">Q4</text>
<text x="342.7" y="107.5">R16</text>
<text x="349.8" y="105.7">10K</text>
<text x="29.3" y="112.6" transform="rotate(-90 29.3 112.6)">D1</text>
<text x="34.6" y="112.6" transform="rotate(-90 34.6 112.6)">D2</text>
<text x="39.9" y="112.6" transform="rotate(-90 39.9 112.6)">D3</text>
<text x="45.2" y="112.6" transform="rotate(-90 45.2 112.6)">D4</text>
<text x="50.5" y="112.6" transform="rotate(-90 50.5 112.6)">D5</text>
<text x="55.8" y="112.6" transform="rotate(-90 55.8 112.6)">D6</text>
<text x="61.1" y="112.6" transform="rotate(-90 61.1 112.6)">D7</text>
<text x="66.4" y="112.6" transform="rotate(-90 66.4 112.6)">D8</text>
<text x="71.7" y="112.6" transform="rotate(-90 71.7 112.6)">D9</text>
<text x="12" y="114.5">H3</text>
<text x="77" y="114.3" transform="rotate(-90 77 114.3)">D10</text>
<text x="82.6" y="119.8">R3</text>
<text x="89.6" y="118.1">1K</text>
<text x="239.5" y="114.1">1K</text>
<text x="239.6" y="118.1">R6</text>
<text x="81.7" y="123.4">R35</text>
<text x="89.6" y="121.6">1K</text>
<text x="89.6" y="125.1">1K</text>
<text x="193.4" y="121.6" transform="rotate(-90 193.4 121.6)">C11</text>
<text x="261.6" y="125.1">100K</text>
<text x="262.5" y="121.6">R5</text>
<text x="81.7" y="126.9">R36</text>
<text x="167.2" y="126.9">U1</text>
<text x="12" y="135.7">H5</text>
<text x="142.6" y="133.9">1K</text>
<text x="142.6" y="137.5">1K</text>
<text x="148.7" y="135.7">R31</text>
<text x="193.4" y="134" transform="rotate(-90 193.4 134)">100nF</text>
<text x="81.7" y="141">R37</text>
<text x="89.6" y="139.3">1K</text>
<text x="89.6" y="142.8">1K</text>
<text x="142.6" y="141">1K</text>
<text x="148.7" y="139.2">R32</text>
<text x="148.7" y="142.8">R34</text>
<text x="266" y="140.6">2K7</text>
<text x="353.7" y="141">U10.1</text>
<text x="81.7" y="144.5">R39</text>
<text x="81.7" y="148.1">R40</text>
<text x="89.6" y="146.3">1K</text>
<text x="265.2" y="144.5">R11</text>
<text x="334.8" y="149.4">2K</text>
<text x="354.2" y="149.4">36K</text>
<text x="225.4" y="154.7">1K</text>
<text x="247.4" y="155.1">S9014-G</text>
<text x="333.9" y="153.3">R27</text>
<text x="353.3" y="153.3">R26</text>
<text x="12" y="158.6">H6</text>
<text x="224.5" y="158.6">R12</text>
<text x="246.6" y="158.7">Q3</text>
<text x="81.7" y="167.5">R42</text>
<text x="81.7" y="163.9">R43</text>
<text x="89.6" y="165.7">1K</text>
<text x="89.6" y="162.2">1K</text>
<text x="284.7" y="167.1">NCE609</text>
<text x="284.7" y="164">Q6</text>
<text x="363" y="167.7">100nF</text>
<text x="363" y="164.6">C3</text>
<text x="81.7" y="171">R41</text>
<text x="89.6" y="169.2">1K</text>
<text x="89.6" y="172.8">1K</text>
<text x="81.7" y="174.5">R44</text>
<text x="236.9" y="179.8">R10</text>
<text x="237.8" y="175.9">1K</text>
<text x="12" y="181.6">H7</text>
<text x="79" y="181.6">H8</text>
<text x="262.5" y="185.1">R9</text>
<text x="331" y="185.2" transform="rotate(-90 331 185.2)">R29</text>
<text x="260.7" y="188.6">100K</text>
<text x="327.5" y="186.1" transform="rotate(-90 327.5 186.1)">100K</text>
<text x="346.6" y="188.7">U10.2</text>
<text x="340.1" y="200.6">10K</text>
<text x="56.5" y="206.3">U7.3</text>
<text x="261.9" y="208">0.08R</text>
<text x="274.5" y="208.2" transform="rotate(-90 274.5 208.2)">R25</text>
<text x="279.8" y="208.2" transform="rotate(-90 279.8 208.2)">R23</text>
<text x="281.4" y="208">0.08R</text>
<text x="339.2" y="204.5">R30</text>
<text x="339.2" y="227.4">R28</text>
<text x="340.1" y="223.5">10K</text>
<text x="322.4" y="232.3">5.1K</text>
<text x="356.4" y="232.7">U7.4</text>
<text x="321.5" y="236.2">R24</text>
<text x="70.6" y="250.4">U7.1</text>
<text x="171.2" y="255.7">U7.2</text>
</g>
<g font-size="3.2" fill="#00f">
<text x="26.6" y="17.8">1</text>
<text x="93.2" y="16.1">1</text>
<text x="109.4" y="16.1">2</text>
<text x="364.7" y="17.8">1</text>
<text x="23.1" y="19.6">1</text>
<text x="23.1" y="23.1">2</text>
<text x="26.6" y="21.3">2</text>
<text x="117.8" y="21.7" transform="rotate(-90 117.8 21.7)">1</text>
<text x="131.9" y="21.7" transform="rotate(-90 131.9 21.7)">3</text>
<text x="364.7" y="21.3">2</text>
<text x="368.2" y="19.6">1</text>
<text x="368.2" y="23.1">2</text>
<text x="119.2" y="29.2" transform="rotate(-90 119.2 29.2)">Vin</text>
<text x="364.7" y="24.9">3</text>
<text x="368.2" y="26.6">3</text>
<text x="133.3" y="31.5" transform="rotate(-90 133.3 31.5)">Vout</text>
<text x="273" y="30.3" transform="rotate(-90 273 30.3)">5</text>
<text x="276.6" y="30.3" transform="rotate(-90 276.6 30.3)">4</text>
<text x="124.9" y="41.4" transform="rotate(-90 124.9 41.4)">4</text>
<text x="126.3" y="36.9" transform="rotate(-90 126.3 36.9)">GND</text>
<text x="274.8" y="36.3" transform="rotate(-90 274.8 36.3)">G2</text>
<text x="278.3" y="36" transform="rotate(-90 278.3 36)">S2</text>
<text x="273" y="53.9" transform="rotate(-90 273 53.9)">1</text>
<text x="274.8" y="50.4" transform="rotate(-90 274.8 50.4)">S1</text>
<text x="276.6" y="53.9" transform="rotate(-90 276.6 53.9)">2</text>
<text x="278.3" y="50.4" transform="rotate(-90 278.3 50.4)">G1</text>
<text x="280.1" y="53.9" transform="rotate(-90 280.1 53.9)">3</text>
<text x="281.9" y="50.4" transform="rotate(-90 281.9 50.4)">D1/D2</text>
<text x="121.3" y="67.2">1</text>
<text x="124.8" y="69">VIN</text>
<text x="134.4" y="69">VOUT</text>
<text x="144.8" y="67.2">5</text>
<text x="121.3" y="74.3">3</text>
<text x="124.8" y="76">CE</text>
<text x="138.7" y="76">NC</text>
<text x="144.8" y="74.3">4</text>
<text x="273" y="90.3" transform="rotate(-90 273 90.3)">5</text>
<text x="276.6" y="90.3" transform="rotate(-90 276.6 90.3)">4</text>
<text x="278.3" y="96" transform="rotate(-90 278.3 96)">S2</text>
<text x="274.8" y="96.3" transform="rotate(-90 274.8 96.3)">G2</text>
<text x="273" y="113.8" transform="rotate(-90 273 113.8)">1</text>
<text x="274.8" y="110.3" transform="rotate(-90 274.8 110.3)">S1</text>
<text x="276.6" y="113.8" transform="rotate(-90 276.6 113.8)">2</text>
<text x="278.3" y="110.3" transform="rotate(-90 278.3 110.3)">G1</text>
<text x="280.1" y="113.8" transform="rotate(-90 280.1 113.8)">3</text>
<text x="281.9" y="110.3" transform="rotate(-90 281.9 110.3)">D1/D2</text>
<text x="160.1" y="130.7">1</text>
<text x="160.1" y="137.8">3</text>
<text x="160.1" y="134.2">2</text>
<text x="163.6" y="136">A1</text>
<text x="163.6" y="132.5">DIR</text>
<text x="171.5" y="136">OE#</text>
<text x="180.1" y="134.2">19</text>
<text x="180.1" y="137.8">18</text>
<text x="348.6" y="136">5</text>
<text x="160.1" y="141.3">4</text>
<text x="163.6" y="143.1">A3</text>
<text x="163.6" y="139.5">A2</text>
<text x="174.4" y="139.5">B1</text>
<text x="174.4" y="143.1">B2</text>
<text x="180.1" y="141.3">17</text>
<text x="348.6" y="143.1">6</text>
<text x="369" y="139.5">7</text>
<text x="160.1" y="148.3">6</text>
<text x="160.1" y="144.8">5</text>
<text x="163.6" y="146.6">A4</text>
<text x="174.4" y="146.6">B3</text>
<text x="180.1" y="144.8">16</text>
<text x="180.1" y="148.3">15</text>
<text x="160.1" y="155.4">8</text>
<text x="160.1" y="151.9">7</text>
<text x="163.6" y="153.6">A6</text>
<text x="163.6" y="150.1">A5</text>
<text x="174.4" y="150.1">B4</text>
<text x="174.4" y="153.6">B5</text>
<text x="180.1" y="151.9">14</text>
<text x="180.1" y="155.4">13</text>
<text x="273" y="152" transform="rotate(-90 273 152)">5</text>
<text x="276.6" y="152" transform="rotate(-90 276.6 152)">4</text>
<text x="160.1" y="158.9">9</text>
<text x="163.6" y="160.7">A8</text>
<text x="163.6" y="157.2">A7</text>
<text x="174.4" y="157.2">B6</text>
<text x="174.4" y="160.7">B7</text>
<text x="180.1" y="158.9">12</text>
<text x="274.8" y="158" transform="rotate(-90 274.8 158)">G2</text>
<text x="278.3" y="157.7" transform="rotate(-90 278.3 157.7)">S2</text>
<text x="174.4" y="164.2">B8</text>
<text x="180.1" y="162.5">11</text>
<text x="274.8" y="172.1" transform="rotate(-90 274.8 172.1)">S1</text>
<text x="278.3" y="172.1" transform="rotate(-90 278.3 172.1)">G1</text>
<text x="281.9" y="172.1" transform="rotate(-90 281.9 172.1)">D1/D2</text>
<text x="273" y="175.6" transform="rotate(-90 273 175.6)">1</text>
<text x="276.6" y="175.6" transform="rotate(-90 276.6 175.6)">2</text>
<text x="280.1" y="175.6" transform="rotate(-90 280.1 175.6)">3</text>
<text x="341.6" y="183.6">2</text>
<text x="341.6" y="190.7">3</text>
<text x="361.9" y="187.1">1</text>
<text x="57.6" y="211.8">8</text>
<text x="78" y="215.4">14</text>
<text x="57.6" y="218.9">9</text>
<text x="339.6" y="234.8">10</text>
<text x="361.9" y="238.3">13</text>
<text x="339.6" y="241.8">11</text>
<text x="57.6" y="255.9">4</text>
<text x="57.6" y="263">5</text>
<text x="78" y="259.5">2</text>
<text x="172.3" y="261.2">6</text>
<text x="172.3" y="268.3">7</text>
<text x="192.6" y="264.8">1</text>
</g>
<g font-size="3.2">
<text x="179.2" y="25.5" transform="rotate(-90 179.2 25.5)">2</text>
<text x="182.7" y="25.5" transform="rotate(-90 182.7 25.5)">1</text>
<text x="20.9" y="58">1</text>
<text x="20.9" y="61.6">2</text>
<text x="20.9" y="65.1">3</text>
<text x="20.9" y="68.6">4</text>
<text x="121.3" y="70.7">2</text>
<text x="20.9" y="72.1">5</text>
<text x="20.9" y="75.7">6</text>
<text x="124.8" y="72.5">GND</text>
<text x="79.4" y="89.8">1</text>
<text x="79.4" y="93.3">2</text>
<text x="15.6" y="119.8">3</text>
<text x="15.6" y="123.3">2</text>
<text x="15.6" y="126.8">1</text>
<text x="16.1" y="141.3">4</text>
<text x="16.1" y="148.3">2</text>
<text x="16.1" y="144.8">3</text>
<text x="16.1" y="151.2">1</text>
<text x="16.1" y="167.7">3</text>
<text x="16.1" y="164.2">4</text>
<text x="158.1" y="162.5">10</text>
<text x="163.6" y="164.2">GND</text>
<text x="16.1" y="171.3">2</text>
<text x="16.1" y="174.1">1</text>
<text x="16.1" y="190.7">3</text>
<text x="16.1" y="187.1">4</text>
<text x="83.1" y="190.7">3</text>
<text x="83.1" y="187.1">4</text>
<text x="16.1" y="197">1</text>
<text x="16.1" y="194.2">2</text>
<text x="83.1" y="197">1</text>
<text x="83.1" y="194.2">2</text>
<text x="352.4" y="198.7" transform="rotate(-90 352.4 198.7)">4</text>
<text x="68.4" y="273" transform="rotate(-90 68.4 273)">12</text>
</g>
<g font-size="3.2" fill="#f00">
<text x="180.1" y="130.7">20</text>
<text x="172" y="132.5">VCC</text>
<text x="352.4" y="178.3" transform="rotate(-90 352.4 178.3)">8</text>
<text x="68.4" y="250.6" transform="rotate(-90 68.4 250.6)">3</text>
</g>
</svg>
